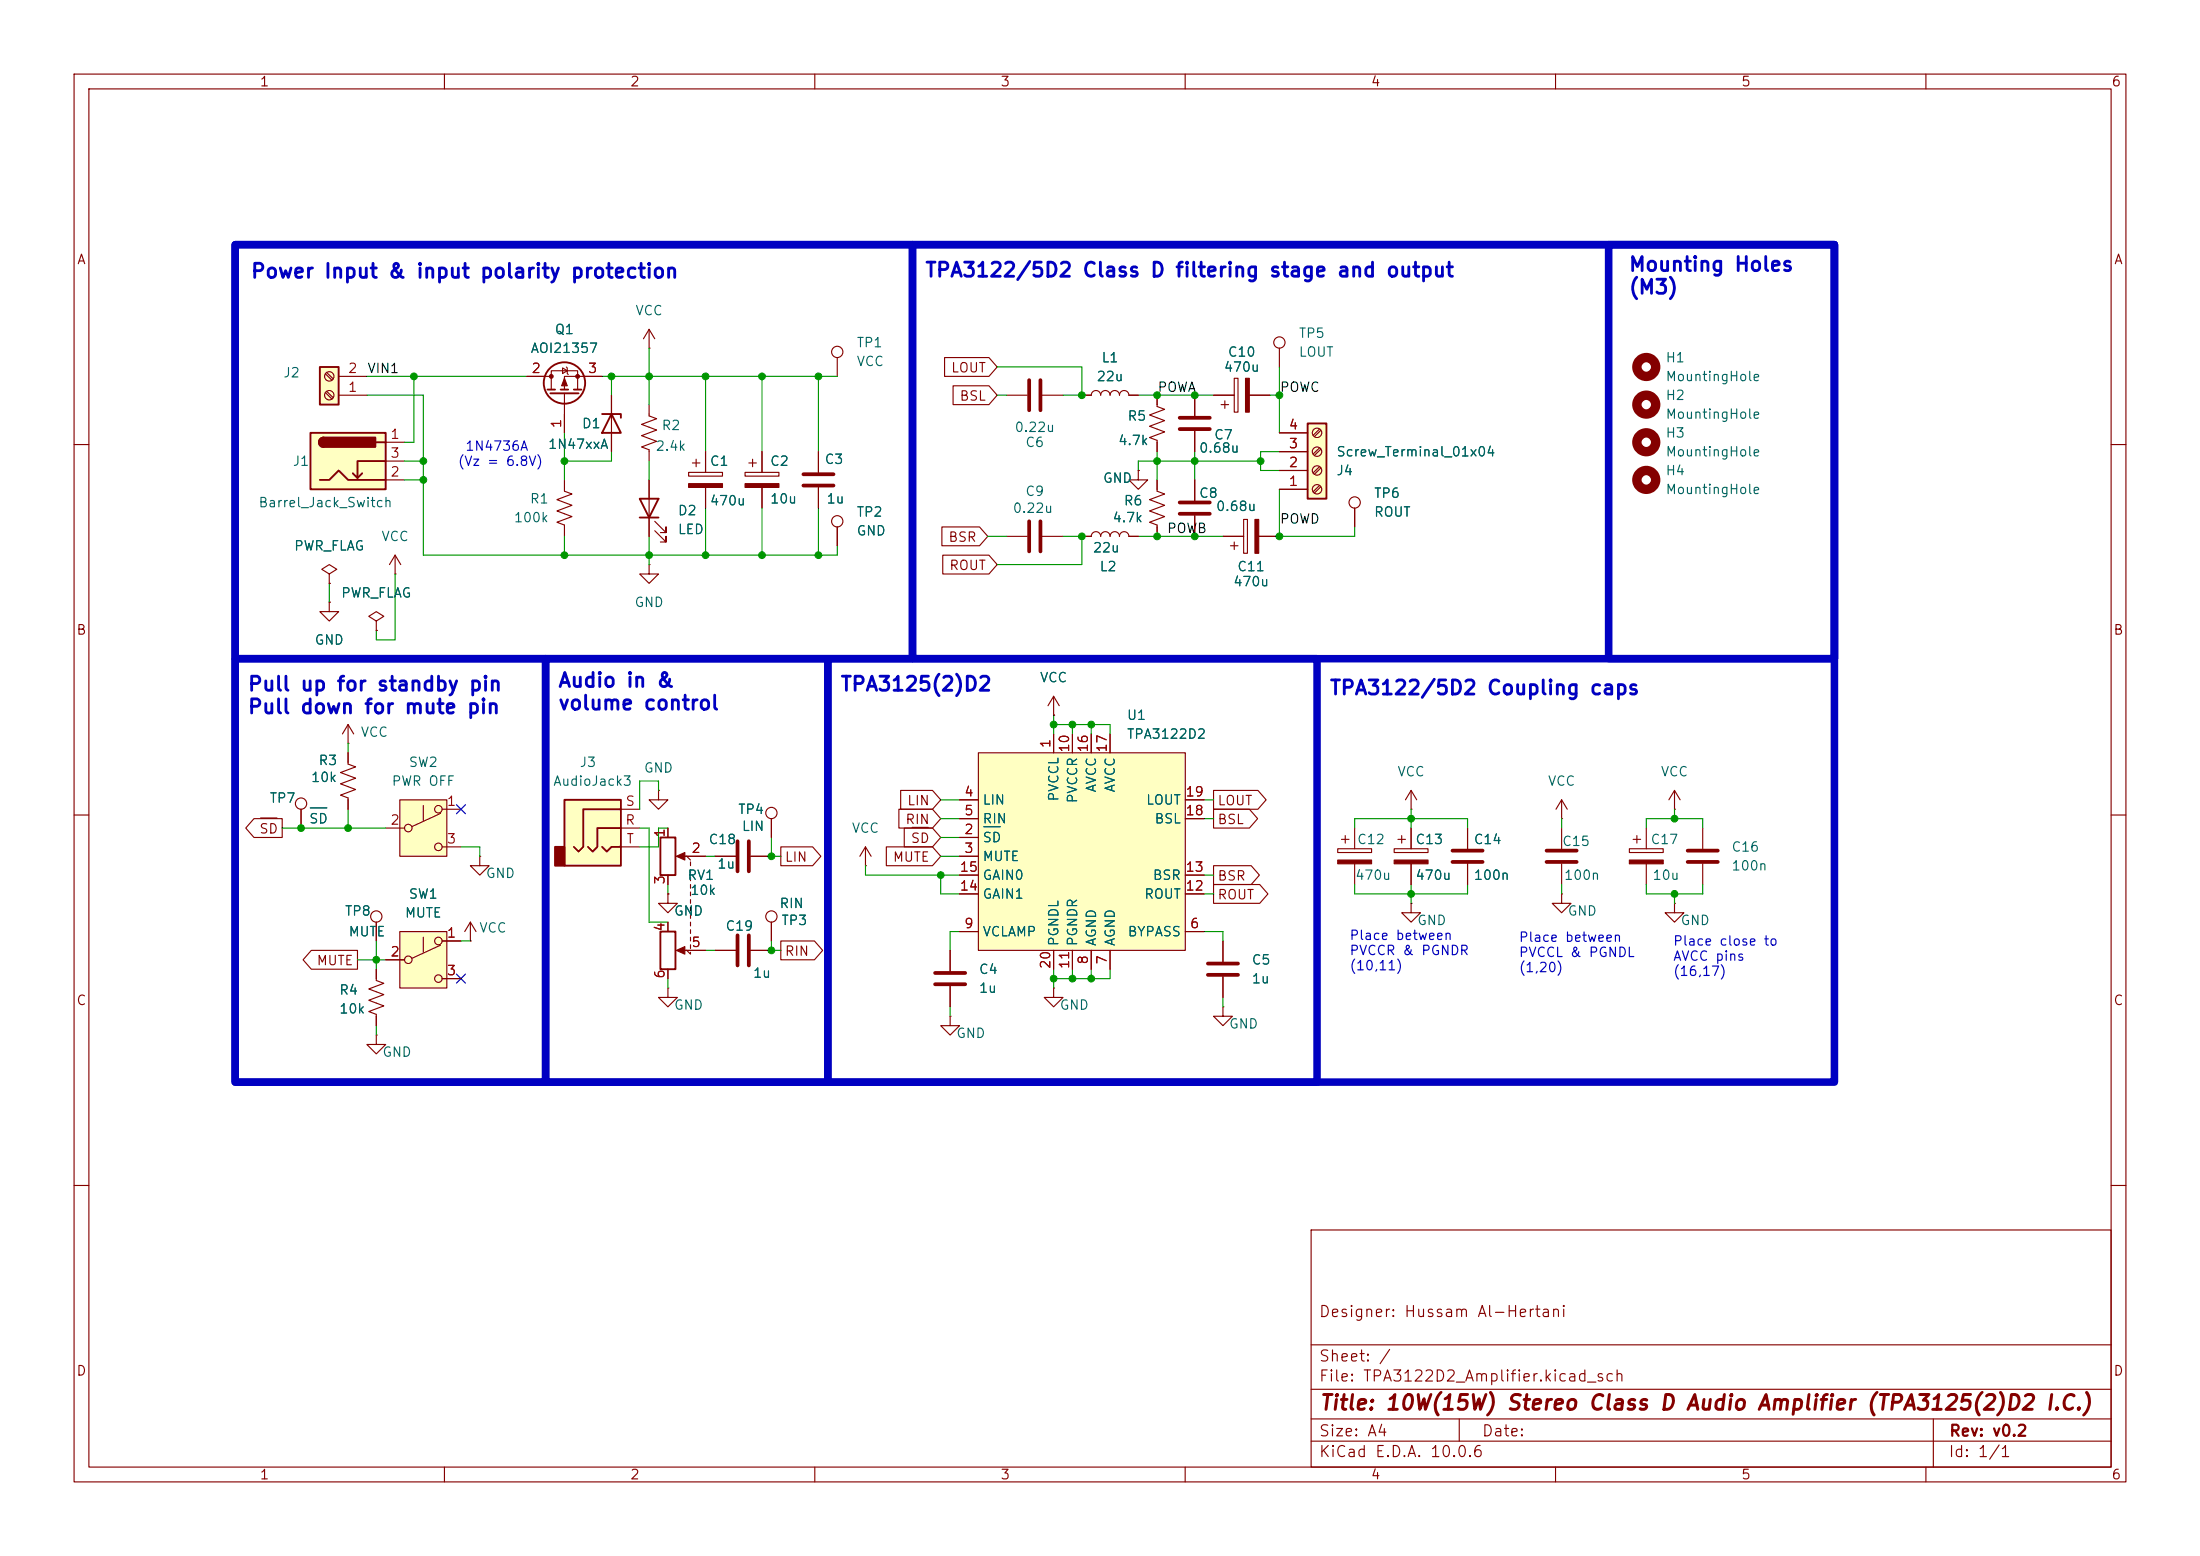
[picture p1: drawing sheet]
<svg xmlns="http://www.w3.org/2000/svg" width="297mm" height="210mm" viewBox="0 0 297 210" stroke-linecap="round" stroke-linejoin="round" font-family="sans-serif">
<g fill="none" stroke="#840000" stroke-width=".15">
<path d="M10 10h277v190h-277zM12 12h273v186h-273zM60 10v2M110 10v2M160 10v2M210 10v2M260 10v2M87.6 54.6v1.5l1 .4-2 .8 2 .7-2 .8 2 .8-2 .7 1 .4v1.5M113 48.3v2.5M10 60h2M93 63.8h4.5v.5h-4.5zM93.5 62.5h1"/>
<path d="M94 62v1M95.2 61v2.8M95.2 65.8v2.8M100.6 63.8h4.6v.5h-4.6zM101.1 62.5h1M101.6 62v1M102.9 61v2.8M102.9 65.8v2.8M110.5 61v2.8M110.5 65.8v2.8M113 71.1v2.6M285 60h2"/>
<path d="M10 110h2M285 110h2M210.8 120.7v1.2h1.3l-1.3 1.3-1.3-1.3h1.3M210.8 120.7h.1M10 160h2M177 166h108v32h-108zM285 160h2M60 198v2M110 198v2M160 198v2M177 194.5h108M177 191.5h108"/>
<path d="M177 187.5h108M177 181.5h108M197 191.5v3M210 198v2M260 198v2M261 191.5v6.5"/>
<circle cx="113" cy="47.5" r=".76"/>
<circle cx="113" cy="70.4" r=".76"/>
</g>
<g fill="#840000" stroke="#840000" stroke-width=".15">
<path d="M93 65.3h4.5v.5h-4.5z"/>
<path d="M100.6 65.3h4.6v.5h-4.6z"/>
</g>
<path d="M108.5 64h4M108.5 65.5h4" fill="none" stroke="#840000" stroke-width=".51"/>
<path d="M43.2 49.5h2.5v5.1h-2.5z" fill="#ffffc2"/>
<path d="M43.2 49.5h2.5v5.1h-2.5z" fill="none" stroke="#840000" stroke-width=".25"/>
<g fill="none" stroke="#840000" stroke-width=".15">
<path d="M43.9 53l.9 .8M43.9 50.5l.9 .8M44.1 52.8l.9 .9M44.1 50.3l.9 .8M45.7 53.3h3.8M45.7 50.8h3.8"/>
<circle cx="44.4" cy="53.3" r=".63"/>
<circle cx="44.4" cy="50.8" r=".63"/>
</g>
<path d="M41.9 58.4h10.2v7.6h-10.2z" fill="#ffffc2"/>
<g fill="none" stroke="#840000" stroke-width=".25">
<path d="M41.9 58.4h10.2v7.6h-10.2zM43.7 59.1a.64 .64 0 0 0-.6 .6 .64 .64 0 0 0 .6 .6M50.8 59.7h1.3M73.9 52.6h1M74.3 53.1h3.8M75.7 52.6h1M77.5 52.6h1M81.3 55.9h2.5v.5M82.5 55.9l1.3 2.5h-2.5zM43.2 64.8h1.2l1.3-1.3 1.3 1.3h5.1M48.9 63.9l-.6 .6M52.1 62.2h-3.8v2.3l-.7-.6"/>
<path d="M86.4 67.3h2.5l-1.3 2.6zM86.4 69.9h2.5M89.2 113h2v5.1h-2zM89.2 125.7h2v5.1h-2z"/>
<circle cx="76.2" cy="51.7" r="2.79"/>
</g>
<g fill="#840000" stroke="#840000" stroke-width=".25">
<path d="M43.2 59.2l.5-.1v1.2a.63 .63 0 0 1-.6-.4 .63 .63 0 0 1 .1-.7z"/>
<path d="M43.7 59.1h7v1.2h-7z"/>
</g>
<g fill="none" stroke="#840000" stroke-width=".15">
<path d="M52.1 59.7h2.5M71.1 50.8h3.3M74.4 52.6v-2.6h3.6v2.6M75.9 49.7l.7 .3-.7 .4zM76.2 53.1v5.3M76.5 49.5l.1 .2v.7l.1 .1M81.3 50.8h-5.1v1.8M82.5 53.3v7.7M87.6 47h.1M87.6 44.5l-.7 1.2M87.6 44.5l.8 1.2M87.6 44.5v2.5"/>
<path d="M135.9 53.3h2.8M140.7 53.3h2.8M146 53.3h1.3a.64 .64 0 0 1 .7-.6 .64 .64 0 0 1 .6 .6 .64 .64 0 0 1 .6-.6 .64 .64 0 0 1 .7 .6 .64 .64 0 0 1 .6-.6 .64 .64 0 0 1 .6 .6 .64 .64 0 0 1 .7-.6 .64 .64 0 0 1 .6 .6h1.3M156.2 53.3v1.6l1 .3-2 .8 2 .8-2 .7 2 .8-2 .8 1 .3v1.6M44.4 77.5l1.1-.7-1.1-.6-1 .6 1 .7v1.2M44.4 78.7h.1M52.1 64.8h2.5M52.1 62.2h2.5M53.3 77.5h.1M53.3 74.9l-.7 1.3M53.3 74.9l.8 1.3M53.3 74.9v2.6"/>
<path d="M76.2 64.8v1.5l1 .4-2 .7 2 .8-2 .8 2 .7-2 .8 1 .4v1.5M87.6 76.2v1.3h1.3l-1.3 1.2-1.2-1.2h1.2M87.6 76.2h.1M87.6 64.8v7.6M88.4 71.6l1.5 1.6v-.8v.8h-.7M88.4 70.4l1.5 1.5v-.8v.8h-.7M135.9 72.4h2.8M140.7 72.4h2.8M146 72.4h1.3a.64 .64 0 0 1 .7-.6 .64 .64 0 0 1 .6 .6 .64 .64 0 0 1 .6-.6 .64 .64 0 0 1 .7 .6 .64 .64 0 0 1 .6-.6 .64 .64 0 0 1 .6 .6 .64 .64 0 0 1 .7-.6 .64 .64 0 0 1 .6 .6h1.3M153.7 63.5v1.3h1.2l-1.2 1.2-1.3-1.2h1.3M153.7 63.5h.1M156.2 64.8v1.5l1 .4-2 .7 2 .8-2 .8 2 .7-2 .8 1 .4v1.5"/>
<path d="M44.4 81.3v1.3h1.3l-1.3 1.2-1.2-1.2h1.2M44.4 81.3h.1M50.8 83.8l1-.6-1-.6-1 .6 1 .6v1.3M50.8 85.1h.1M142.2 96.5h.1M142.2 94l-.7 1.3M142.2 94l.8 1.3M142.2 94v2.5M40.6 109.2v2.6M88.9 106.7v1.3h1.3l-1.3 1.2-1.3-1.2h1.3M88.9 106.7h.1M90.2 111.8v1.2"/>
<path d="M90.2 118.1v1.3M91.7 115.6h3.5M92.7 115.6l.5 .5M93.2 116.3v.5M93.2 117.3v.6M93.2 118.4v.5M93.2 119.4v.5M96.5 115.6h2.8M101.3 115.6h2.8M104.1 110.5v2.5M116.8 116.8h.1M116.8 114.3l-.7 1.3"/>
<path d="M116.8 114.3l.8 1.3M116.8 114.3v2.5M180.6 114.6h4.6v.5h-4.6zM181.1 113.3h1M181.6 112.8v1M182.9 111.8v2.8M182.9 116.6v2.8M188.2 114.6h4.6v.5h-4.6zM188.7 113.3h1M189.2 112.8v1M190.5 111.8v2.8M190.5 116.6v2.8"/>
<path d="M198.1 111.8v2.8M198.1 116.6v2.8M210.8 111.8v2.8M210.8 116.6v2.8M220 114.6h4.5v.5h-4.5zM220.5 113.3h1M221 112.8v1M222.2 111.8v2.8M222.2 116.6v2.8M229.9 111.8v2.8M229.9 116.6v2.8M63.5 127h.1"/>
<path d="M63.5 124.5l-.8 1.2M63.5 124.5l.8 1.2M63.5 124.5v2.5M90.2 133.4v1.2h1.2l-1.2 1.3-1.3-1.3h1.3M90.2 133.4h.1M90.2 120.7v1.2h1.2l-1.2 1.3-1.3-1.3h1.3M90.2 120.7h.1M90.2 124.5v1.2M90.2 130.8v1.3M91.7 128.3h3.5M92.7 128.3l.5 .5v-.3M93.2 120.4v.5"/>
<path d="M93.2 121.4v.5M93.2 122.4v.5M93.2 123.4v.6M93.2 124.5v.5M93.2 125.5v.5M93.2 126.5v.5M93.2 127.5v.5M96.5 128.3h2.8M101.3 128.3h2.8M104.1 124.5v2.5M128.3 137.2v1.2h1.2l-1.2 1.3-1.3-1.3h1.3M128.3 137.2h.1"/>
<path d="M128.3 128.3v2.8M128.3 133.1v2.8M142.2 133.4v1.2h1.3l-1.3 1.3-1.2-1.3h1.2M142.2 133.4h.1M165.1 135.9v1.3h1.3l-1.3 1.2-1.3-1.2h1.3M165.1 135.9h.1M190.5 121.9v1.3h1.3l-1.3 1.3-1.3-1.3h1.3M190.5 121.9h.1M226.1 121.9v1.3h1.2l-1.2 1.3-1.3-1.3h1.3M226.1 121.9h.1"/>
<circle cx="40.6" cy="108.5" r=".76"/>
<circle cx="104.1" cy="109.7" r=".76"/>
<circle cx="104.1" cy="123.7" r=".76"/>
</g>
<g fill="#840000" stroke="#840000" stroke-width=".15">
<path d="M76.2 51.1l.4 1h-.8z"/>
<path d="M220 116.1h4.5v.5h-4.5z"/>
<path d="M188.2 116.1h4.6v.5h-4.6z"/>
<path d="M180.6 116.1h4.6v.5h-4.6z"/>
<path d="M91.3 115.6l1.2-.5v1z"/>
<path d="M91.3 128.3l1.2-.5v1z"/>
<circle cx="74.4" cy="50.8" r=".25"/>
<circle cx="78" cy="50.8" r=".25"/>
</g>
<g fill="none" stroke="#840000" stroke-width=".51">
<path d="M138.9 51.3v4.1M140.5 51.3v4.1M138.9 70.4v4M140.5 70.4v4M99.6 113.5v4.1M101.1 113.5v4.1M196.1 114.8h4.1M196.1 116.3h4.1M208.8 114.8h4.1M208.8 116.3h4.1M227.8 114.8h4.1M227.8 116.3h4.1"/>
<path d="M99.6 126.2v4.1M101.1 126.2v4.1M126.2 131.3h4.1M126.2 132.8h4.1"/>
</g>
<path d="M41.9 109h2.2" fill="none" stroke="#006464" stroke-width=".15"/>
<path d="M54 108h6.3v7.6h-6.3z" fill="#ffffc2"/>
<g fill="none" stroke="#840000" stroke-width=".15">
<path d="M52.1 111.8h2.5M54 108h6.3v7.6h-6.3zM57.1 108.7v2M59.5 109.8l-3.9 1.8M59.7 109.2h2.5M59.7 114.3h2.5"/>
<circle cx="55.1" cy="111.8" r=".51"/>
<circle cx="59.2" cy="109.2" r=".51"/>
<circle cx="59.2" cy="114.3" r=".51"/>
</g>
<path d="M76.2 108h7.6v8.8h-7.6z" fill="#ffffc2"/>
<path d="M74.9 114.3h1.3v2.5h-1.3z" fill="#840000" stroke="#840000" stroke-width=".25"/>
<path d="M76.2 108h7.6v8.8h-7.6zM81.3 114.3l.6 .6 .6-.6h1.3M83.8 111.8h-3.2v2.5l-.6 .6-.6-.6M83.8 109.2h-5.1v5.1l-.6 .6-.6-.6" fill="none" stroke="#840000" stroke-width=".25"/>
<g fill="none" stroke="#840000" stroke-width=".15">
<path d="M83.8 111.8h2.6M83.8 109.2h2.6M83.8 114.3h2.6M50.8 130.8v1.5l1 .4-2 .8 2 .7-2 .8 2 .8-2 .7 1 .4v1.5M50.8 124.5v2.5"/>
<circle cx="50.8" cy="123.7" r=".76"/>
</g>
<path d="M54 125.7h6.3v7.7h-6.3z" fill="#ffffc2"/>
<g fill="none" stroke="#840000" stroke-width=".15">
<path d="M161.3 53.3v2.8M161.3 58.2v2.8M163.8 53.3h2.8M164.8 54.6h1.1M165.4 54.1v1M166.6 51.1h.5v4.5h-.5zM168.7 53.3h2.7M172.7 47v2.5M165.1 72.4h2.8M166.1 73.7h1M166.6 73.2v1M167.9 70.1h.5v4.6h-.5z"/>
<path d="M169.9 72.4h2.8M47 97.8v2.5M47 97.8l-.8 1.3M47 97.8l.8 1.3M47 101.6v1.5l1 .4-2 .8 2 .7-2 .8 2 .8-2 .7 1 .4v1.5M47 100.3h.1M64.8 115.6v1.2h1.2l-1.2 1.3-1.3-1.3h1.3M64.8 115.6h.1M50.8 139.7v1.3h1.3l-1.3 1.2-1.3-1.2h1.3M50.8 139.7h.1M52.1 129.5h2.5M54 125.7h6.3v7.7h-6.3z"/>
<path d="M57.1 126.5v2M59.5 127.6l-3.9 1.7M59.7 127h2.5M59.7 132.1h2.5M165.1 127v2.8M165.1 131.8v2.8"/>
<circle cx="172.7" cy="46.2" r=".76"/>
<circle cx="55.1" cy="129.5" r=".51"/>
<circle cx="59.2" cy="127" r=".51"/>
<circle cx="59.2" cy="132.1" r=".51"/>
</g>
<g fill="none" stroke="#840000" stroke-width="1.3">
<circle cx="222.2" cy="49.5" r="1.27"/>
<circle cx="222.2" cy="59.7" r="1.27"/>
<circle cx="222.2" cy="64.8" r="1.27"/>
</g>
<g fill="#840000" stroke="#840000" stroke-width=".15">
<path d="M168.1 51.1h.6v4.5h-.6z"/>
<path d="M169.4 70.1h.5v4.6h-.5z"/>
</g>
<path d="M159.3 56.4h4M159.3 57.9h4M163.1 130h4M163.1 131.6h4" fill="none" stroke="#840000" stroke-width=".51"/>
<path d="M132.1 101.6h27.9v26.7h-27.9z" fill="#ffffc2"/>
<g fill="none" stroke="#840000" stroke-width=".15">
<path d="M142.2 99.1v2.5M144.8 99.1v2.5M147.3 99.1v2.5M149.9 99.1v2.5M129.5 113h2.6M129.5 115.6h2.6M129.5 108h2.6M129.5 110.5h2.6M129.5 118.1h2.6M132.1 101.6h27.9v26.7h-27.9zM160 108h2.6M160 110.5h2.6"/>
<path d="M160 118.1h2.6M226.1 109.2h.1M226.1 106.7l-.8 1.3M226.1 106.7l.7 1.3M226.1 106.7v2.5M129.5 125.7h2.6M129.5 120.7h2.6M142.2 128.3v2.5M144.8 128.3v2.5M147.3 128.3v2.5M149.9 128.3v2.5M160 125.7h2.6"/>
<path d="M160 120.7h2.6"/>
</g>
<path d="M132.8 111.6h2.2" fill="none" stroke="#006464" stroke-width=".15"/>
<path d="M176.5 57.2h2.6v10.1h-2.6z" fill="#ffffc2"/>
<path d="M176.5 57.2h2.6v10.1h-2.6z" fill="none" stroke="#840000" stroke-width=".25"/>
<g fill="none" stroke="#840000" stroke-width=".15">
<path d="M71.1 50.8h2.6M76.2 55.9v2.5M78.7 50.8h2.6M82.5 53.3v2.6M82.5 58.4v2.6M127.5 48.3h6l1.1 1.2-1.1 1.3h-6zM128.7 52.1h4.8l1.1 1.2-1.1 1.3h-4.8zM146 53.3h1.3M152.4 53.3h1.3M156.2 53.3v1.3M156.2 59.7v1.3M161.3 53.3v2.8"/>
<path d="M161.3 58.2v2.8M163.8 53.3h2.8M168.7 53.3h2.7M172.7 58.4h3.8M178.1 57.9l-.8 .9M178.3 58.1l-.9 .8M44.4 78.7h.1M87.6 64.8v2.5M87.6 69.9v2.5M95.2 61v2.8M95.2 65.8v2.8M102.9 61v2.8"/>
<path d="M102.9 65.8v2.8M110.5 61v2.8M110.5 65.8v2.8M113 71.1v2.6M127.2 71.1h5l1.1 1.3-1.1 1.3h-5zM127.3 74.9h6.2l1.1 1.3-1.1 1.3h-6.2zM146 72.4h1.3M152.4 72.4h1.3M153.7 63.5h.1M156.2 64.8v1.2M156.2 71.1v1.3M161.3 64.8v2.8"/>
<path d="M161.3 69.6v2.8M165.1 72.4h2.8M169.9 72.4h2.8M172.7 66h3.8M172.7 63.5h3.8M172.7 61h3.8M178.1 65.5l-.8 .9M178.1 63l-.8 .8M178.1 60.5l-.8 .8M178.3 65.7l-.9 .8M178.3 63.2l-.9 .8M178.3 60.6l-.9 .9"/>
<path d="M182.9 68.6v2.5M44.4 81.3h.1M50.8 85.1h.1M142.2 96.5h.1M142.2 99.1v2.5M144.8 99.1v2.5M147.3 99.1v2.5M149.9 99.1v2.5M34.3 110.5h3.8v2.5h-3.8l-1.1-1.2zM35.2 110.4h2.2M40.6 109.2v2.6M47 101.6v1.3"/>
<path d="M47 108v1.2M90.2 111.8v1.2M90.2 118.1v1.3M92.7 115.6h2.5M96.5 115.6h2.8M101.3 115.6h2.8M104.1 110.5v2.5M105.4 114.3h4.3l1.1 1.3-1.1 1.2h-4.3zM119.7 114.3h6.2l1.1 1.3-1.1 1.2h-6.2zM121.3 109.2h4.6l1.1 1.3-1.1 1.3h-4.6zM121.6 106.7h4.3l1.1 1.3-1.1 1.2h-4.3zM122.1 111.8h3.8l1.1 1.2-1.1 1.3h-3.8z"/>
<path d="M123.1 111.7h2.2M129.5 113h2.6M129.5 115.6h2.6M129.5 108h2.6M129.5 110.5h2.6M129.5 118.1h2.6M160 108h2.6M160 110.5h2.6M160 118.1h2.6M163.8 109.2h4.9l1.1 1.3-1.1 1.3h-4.9zM163.8 119.4h6.3l1.1 1.3-1.1 1.2h-6.3zM163.8 116.8h5.1l1.1 1.3-1.1 1.3h-5.1z"/>
<path d="M163.8 106.7h6l1.1 1.3-1.1 1.2h-6zM190.5 109.2h.1M190.5 106.7l-.8 1.3M190.5 106.7l.8 1.3M190.5 106.7v2.5M190.5 111.8v2.8M190.5 116.6v2.8M198.1 111.8v2.8M198.1 116.6v2.8M210.8 110.5h.1M210.8 108l-.7 1.2M210.8 108l.8 1.2"/>
<path d="M210.8 108v2.5M42 128.3h6.3v2.5h-6.3l-1.1-1.3zM50.8 124.5v2.5M50.8 130.8v1.3M50.8 137.2v1.2M52.1 129.5h2.5M59.7 127h2.5M59.7 132.1h2.5M90.2 120.7h.1M90.2 124.5v1.2M90.2 130.8v1.3M92.7 128.3h2.5"/>
<path d="M96.5 128.3h2.8M101.3 128.3h2.8M104.1 124.5v2.5M105.4 127h4.5l1.2 1.3-1.2 1.2h-4.5zM128.3 128.3v2.8M128.3 133.1v2.8M129.5 125.7h2.6M129.5 120.7h2.6M142.2 128.3v2.5M144.8 128.3v2.5M147.3 128.3v2.5M149.9 128.3v2.5"/>
<path d="M160 125.7h2.6M160 120.7h2.6M165.1 127v2.8M165.1 131.8v2.8"/>
<circle cx="177.8" cy="58.4" r=".63"/>
<circle cx="177.8" cy="61" r=".63"/>
<circle cx="177.8" cy="66" r=".63"/>
<circle cx="177.8" cy="63.5" r=".63"/>
<circle cx="182.9" cy="67.8" r=".76"/>
</g>
<circle cx="222.2" cy="54.6" r="1.27" fill="none" stroke="#840000" stroke-width="1.3"/>
<path d="M159.3 67.8h4M159.3 69.3h4" fill="none" stroke="#840000" stroke-width=".51"/>
<g fill="none" stroke="#009600" stroke-width=".15">
<path d="M49.5 53.3h7.6v21.6h55.9v-1.2M49.5 50.8h21.6M55.9 50.8v8.9h-1.3M76.2 58.4v6.4M81.3 50.8h31.7M82.5 50.8v2.5M87.6 47v7.6M95.2 50.8v10.2M102.9 50.8v10.2M110.5 50.8v10.2M134.6 53.3h1.3M134.6 49.5h11.4v3.8h-2.5"/>
<path d="M153.7 53.3h10.1M171.4 53.3h1.3M172.7 49.5v8.9M44.4 78.7v2.6M53.3 77.5v8.9h-2.5v-1.3M54.6 62.2h2.5M54.6 64.8h2.5M76.2 72.4v2.5M82.5 61v1.2h-6.3M87.6 62.2v2.6M87.6 72.4v3.8M95.2 68.6v6.3"/>
<path d="M102.9 68.6v6.3M110.5 68.6v6.3M133.3 72.4h2.6M143.5 72.4h2.5v3.8h-11.4M153.7 72.4h11.4M156.2 61v3.8M161.3 61v3.8M170.2 62.2h-16.5v1.3M172.7 66v6.4h10.2v-1.3M172.7 61h-2.5v2.5h2.5M142.2 96.5v2.6M142.2 97.8h7.7v1.3"/>
<path d="M144.8 97.8v1.3M147.3 97.8v1.3M38.1 111.8h14M47 100.3v1.3M47 109.2v2.6M62.2 114.3h2.6v1.3M86.4 111.8h1.2v12.7h2.6M88.9 106.7v-1.3h-2.5v3.8M90.2 111.8h-1.3v2.5h-2.5M90.2 119.4v1.3M95.2 115.6h1.3M104.1 113v2.6h1.3"/>
<path d="M116.8 116.8v1.3h12.7M127 110.5h2.5M127 108h2.5M127 115.6h2.5M127 118.1v2.6h2.5M127 113h2.5M162.6 118.1h1.2M162.6 110.5h1.2M162.6 108h1.2M182.9 111.8v-1.3h15.2v1.3M182.9 119.4v1.3h15.2v-1.3M190.5 109.2v2.6"/>
<path d="M190.5 119.4v2.5M210.8 110.5v1.3M210.8 119.4v1.3M222.2 111.8v-1.3h7.7v1.3M222.2 119.4v1.3h7.7v-1.3M226.1 109.2v1.3M48.3 129.5h3.8M50.8 127v3.8M50.8 138.4v1.3M62.2 127h1.3M90.2 132.1v1.3M95.2 128.3h1.3"/>
<path d="M104.1 127v1.3h1.3M128.3 135.9v1.3M129.5 125.7h-1.2v2.6M142.2 130.8v2.6M144.8 130.8v1.3M147.3 130.8v1.3M149.9 130.8v1.3h-7.7M162.6 120.7h1.2M162.6 125.7h2.5v1.3M165.1 134.6v1.3M226.1 120.7v1.2"/>
</g>
<path d="M61.6 108.6l1.2 1.2M62.8 108.6l-1.2 1.2M61.6 131.5l1.2 1.2M62.8 131.5l-1.2 1.2" fill="none" stroke="#000084" stroke-width=".15"/>
<path d="M31.7 33h215.9v113.1h-215.9zM31.7 33h91.5v55.9h-91.5zM123.2 33h124.4v55.9h-124.4zM217.2 33h30.4v55.9h-30.4zM31.7 88.9h42v57.2h-42zM73.7 88.9h38.1v57.2h-38.1zM111.8 88.9h66v57.2h-66z" fill="none" stroke="#0000c2" stroke-width="1"/>
<path d="M41.9 109h2.2M132.8 111.6h2.2" fill="none" stroke="#006464" stroke-width=".15"/>
<g fill="#009600" stroke="#009600" stroke-width=".14">
<circle cx="161.3" cy="62.2" r=".46"/>
<circle cx="170.2" cy="62.2" r=".46"/>
<circle cx="172.7" cy="53.3" r=".46"/>
<circle cx="172.7" cy="72.4" r=".46"/>
<circle cx="142.2" cy="132.1" r=".46"/>
<circle cx="147.3" cy="132.1" r=".46"/>
<circle cx="144.8" cy="132.1" r=".46"/>
<circle cx="147.3" cy="97.8" r=".46"/>
<circle cx="142.2" cy="97.8" r=".46"/>
<circle cx="156.2" cy="72.4" r=".46"/>
<circle cx="144.8" cy="97.8" r=".46"/>
<circle cx="146" cy="53.3" r=".46"/>
<circle cx="161.3" cy="53.3" r=".46"/>
<circle cx="156.2" cy="53.3" r=".46"/>
<circle cx="161.3" cy="72.4" r=".46"/>
<circle cx="156.2" cy="62.2" r=".46"/>
<circle cx="146" cy="72.4" r=".46"/>
<circle cx="190.5" cy="120.7" r=".46"/>
<circle cx="190.5" cy="110.5" r=".46"/>
<circle cx="226.1" cy="120.7" r=".46"/>
<circle cx="226.1" cy="110.5" r=".46"/>
<circle cx="110.5" cy="74.9" r=".46"/>
<circle cx="57.1" cy="62.2" r=".46"/>
<circle cx="57.1" cy="64.8" r=".46"/>
<circle cx="76.2" cy="74.9" r=".46"/>
<circle cx="87.6" cy="50.8" r=".46"/>
<circle cx="95.2" cy="50.8" r=".46"/>
<circle cx="102.9" cy="74.9" r=".46"/>
<circle cx="76.2" cy="62.2" r=".46"/>
<circle cx="82.5" cy="50.8" r=".46"/>
<circle cx="102.9" cy="50.8" r=".46"/>
<circle cx="110.5" cy="50.8" r=".46"/>
<circle cx="87.6" cy="74.9" r=".46"/>
<circle cx="95.2" cy="74.9" r=".46"/>
<circle cx="47" cy="111.8" r=".46"/>
<circle cx="50.8" cy="129.5" r=".46"/>
<circle cx="40.6" cy="111.8" r=".46"/>
<circle cx="104.1" cy="115.6" r=".46"/>
<circle cx="104.1" cy="128.3" r=".46"/>
<circle cx="127" cy="118.1" r=".46"/>
<circle cx="55.9" cy="50.8" r=".46"/>
</g>
<text font-size="2" fill="#840000" x="178" y="190.8">Title: 10W(15W) Stereo Class D Audio Amplifier (TPA3125(2)D2 I.C.)</text>
<g font-size="1.9" fill="#0000c2">
<text x="33.7" y="38">Power Input &amp; input polarity protection</text>
<text x="124.8" y="37.9">TPA3122/5D2 Class D filtering stage and output</text>
<text x="219.8" y="37.1">Mounting Holes</text>
<text x="219.8" y="40.2">(M3)</text>
<text x="33.3" y="93.7">Pull up for standby pin</text>
<text x="75.2" y="93.2">Audio in &amp;</text>
<text x="113.3" y="93.7">TPA3125(2)D2</text>
<text x="179.4" y="94.2">TPA3122/5D2 Coupling caps</text>
<text x="33.3" y="96.8">Pull down for mute pin</text>
<text x="75.2" y="96.3">volume control</text>
</g>
<g font-size="1.5" fill="#840000">
<text x="178" y="178.1">Designer: Hussam Al-Hertani</text>
<text x="178" y="184.1">Sheet: /</text>
<text x="178" y="186.8">File: TPA3122D2_Amplifier.kicad_sch</text>
<text x="178" y="197">KiCad E.D.A. 10.0.6</text>
<text x="178" y="194.2">Size: A4</text>
<text x="200" y="194.2">Date:</text>
<text x="263" y="197">Id: 1/1</text>
<text x="263" y="194.2">Rev: v0.2</text>
</g>
<g font-size="1.3" fill="#840000">
<text x="35" y="12">1</text>
<text x="85" y="12">2</text>
<text x="135" y="12">3</text>
<text x="185" y="12">4</text>
<text x="235" y="12">5</text>
<text x="285" y="12">6</text>
<text x="10.3" y="36">A</text>
<text x="285.3" y="36">A</text>
<text x="128.3" y="50.6">LOUT</text>
<text x="129.5" y="54.4">BSL</text>
<text x="127.9" y="73.4">BSR</text>
<text x="128.1" y="77.3">ROUT</text>
<text x="10.2" y="86">B</text>
<text x="285.2" y="86">B</text>
<text x="34.9" y="112.8">SD</text>
<text x="122.1" y="111.5">RIN</text>
<text x="122.4" y="109">LIN</text>
<text x="164.3" y="111.5">BSL</text>
<text x="164.3" y="109">LOUT</text>
<text x="105.9" y="116.6">LIN</text>
<text x="120.4" y="116.6">MUTE</text>
<text x="122.9" y="114.1">SD</text>
<text x="164.3" y="119.2">BSR</text>
<text x="164.3" y="121.7">ROUT</text>
<text x="42.7" y="130.6">MUTE</text>
<text x="105.9" y="129.3">RIN</text>
<text x="10.2" y="136">C</text>
<text x="285.2" y="136">C</text>
<text x="10.2" y="186">D</text>
<text x="285.2" y="186">D</text>
<text x="35" y="200">1</text>
<text x="85" y="200">2</text>
<text x="135" y="200">3</text>
<text x="185" y="200">4</text>
<text x="235" y="200">5</text>
<text x="285" y="200">6</text>
</g>
<g font-size="1.3" fill="#006464">
<text x="71.5" y="48">AOI21357</text>
<text x="74.8" y="45.4">Q1</text>
<text x="85.7" y="42.9">VCC</text>
<text x="115.6" y="47.2">TP1</text>
<text x="175.2" y="45.9">TP5</text>
<text x="38.2" y="51.3">J2</text>
<text x="115.6" y="49.7">VCC</text>
<text x="147.9" y="51.8">22u</text>
<text x="148.6" y="49.2">L1</text>
<text x="165.1" y="50.5">470u</text>
<text x="165.7" y="48.5">C10</text>
<text x="175.2" y="48.5">LOUT</text>
<text x="224.8" y="49.2">H1</text>
<text x="224.8" y="51.8">MountingHole</text>
<text x="78.5" y="58.1">D1</text>
<text x="89.2" y="58.4">R2</text>
<text x="136.9" y="58.6">0.22u</text>
<text x="152.1" y="57.1">R5</text>
<text x="163.8" y="59.6">C7</text>
<text x="224.8" y="59.4">H3</text>
<text x="224.8" y="54.3">H2</text>
<text x="224.8" y="56.8">MountingHole</text>
<text x="39.4" y="63.2">J1</text>
<text x="73.9" y="60.9">1N47xxA</text>
<text x="88.4" y="61.2">2.4k</text>
<text x="95.7" y="63.2">C1</text>
<text x="103.9" y="63.2">C2</text>
<text x="111.2" y="62.9">C3</text>
<text x="138.3" y="60.7">C6</text>
<text x="148.8" y="65.5">GND</text>
<text x="150.9" y="60.4">4.7k</text>
<text x="161.8" y="61.4">0.68u</text>
<text x="180.3" y="64.5">J4</text>
<text x="180.3" y="61.9">Screw_Terminal_01x04</text>
<text x="224.8" y="64.5">H4</text>
<text x="224.8" y="61.9">MountingHole</text>
<text x="34.8" y="68.8">Barrel_Jack_Switch</text>
<text x="69.3" y="70.8">100k</text>
<text x="71.5" y="68.3">R1</text>
<text x="91.4" y="69.9">D2</text>
<text x="95.7" y="68.5">470u</text>
<text x="103.9" y="68.3">10u</text>
<text x="111.5" y="68.3">1u</text>
<text x="115.6" y="70.1">TP2</text>
<text x="136.6" y="69.5">0.22u</text>
<text x="138.3" y="67.3">C9</text>
<text x="150.1" y="70.8">4.7k</text>
<text x="151.6" y="68.5">R6</text>
<text x="161.8" y="67.5">C8</text>
<text x="164.1" y="69.3">0.68u</text>
<text x="185.4" y="67.5">TP6</text>
<text x="185.4" y="70.1">ROUT</text>
<text x="224.8" y="67">MountingHole</text>
<text x="39.6" y="74.6">PWR_FLAG</text>
<text x="51.4" y="73.4">VCC</text>
<text x="91.4" y="72.4">LED</text>
<text x="115.6" y="72.6">GND</text>
<text x="147.4" y="74.9">22u</text>
<text x="148.4" y="77.4">L2</text>
<text x="166.9" y="77.4">C11</text>
<text x="46" y="81">PWR_FLAG</text>
<text x="85.6" y="82.2">GND</text>
<text x="166.4" y="79.4">470u</text>
<text x="42.4" y="87.3">GND</text>
<text x="140.3" y="92.4">VCC</text>
<text x="48.6" y="99.8">VCC</text>
<text x="152" y="97.5">U1</text>
<text x="152" y="100">TPA3122D2</text>
<text x="41.9" y="105.9">10k</text>
<text x="42.9" y="103.6">R3</text>
<text x="52.8" y="106.4">PWR OFF</text>
<text x="55.1" y="103.8">SW2</text>
<text x="74.6" y="106.4">AudioJack3</text>
<text x="78.2" y="103.8">J3</text>
<text x="86.8" y="104.6">GND</text>
<text x="148.3" y="107.1" transform="rotate(-90 148.3 107.1)">AVCC</text>
<text x="150.8" y="107.1" transform="rotate(-90 150.8 107.1)">AVCC</text>
<text x="188.6" y="105.1">VCC</text>
<text x="208.9" y="106.4">VCC</text>
<text x="224.1" y="105.1">VCC</text>
<text x="36.3" y="108.7">TP7</text>
<text x="41.6" y="111.5">SD</text>
<text x="99.6" y="110.2">TP4</text>
<text x="100.1" y="112.5">LIN</text>
<text x="114.9" y="112.7">VCC</text>
<text x="132.6" y="114">SD</text>
<text x="132.6" y="108.9">LIN</text>
<text x="132.6" y="111.5">RIN</text>
<text x="143.2" y="108.3" transform="rotate(-90 143.2 108.3)">PVCCL</text>
<text x="145.7" y="108.5" transform="rotate(-90 145.7 108.5)">PVCCR</text>
<text x="154.6" y="108.9">LOUT</text>
<text x="155.8" y="111.5">BSL</text>
<text x="65.5" y="118.8">GND</text>
<text x="92.7" y="119.1">RV1</text>
<text x="95.6" y="114.2">C18</text>
<text x="96.7" y="117.5">1u</text>
<text x="132.6" y="116.5">MUTE</text>
<text x="132.6" y="119.1">GAIN0</text>
<text x="155.5" y="119.1">BSR</text>
<text x="182.9" y="119.1">470u</text>
<text x="183.1" y="114.2">C12</text>
<text x="191" y="114.2">C13</text>
<text x="191" y="119.1">470u</text>
<text x="198.9" y="114.2">C14</text>
<text x="198.9" y="119.1">100n</text>
<text x="210.8" y="114.5">C15</text>
<text x="211.1" y="119.1">100n</text>
<text x="222.7" y="114.2">C17</text>
<text x="223" y="119.1">10u</text>
<text x="233.7" y="115.3">C16</text>
<text x="233.7" y="117.8">100n</text>
<text x="46.5" y="123.9">TP8</text>
<text x="54.6" y="124.2">MUTE</text>
<text x="55.1" y="121.6">SW1</text>
<text x="90.9" y="123.9">GND</text>
<text x="93.1" y="121.1">10k</text>
<text x="97.9" y="125.9">C19</text>
<text x="105.1" y="122.9">RIN</text>
<text x="105.4" y="125.2">TP3</text>
<text x="132.6" y="121.6">GAIN1</text>
<text x="154.4" y="121.6">ROUT</text>
<text x="191.2" y="125.2">GND</text>
<text x="211.6" y="123.9">GND</text>
<text x="226.8" y="125.2">GND</text>
<text x="47" y="126.7">MUTE</text>
<text x="64.6" y="126.2">VCC</text>
<text x="132.1" y="131.8">C4</text>
<text x="132.6" y="126.7">VCLAMP</text>
<text x="143.2" y="127.8" transform="rotate(-90 143.2 127.8)">PGNDL</text>
<text x="145.7" y="127.8" transform="rotate(-90 145.7 127.8)">PGNDR</text>
<text x="148.3" y="127.8" transform="rotate(-90 148.3 127.8)">AGND</text>
<text x="150.8" y="127.8" transform="rotate(-90 150.8 127.8)">AGND</text>
<text x="152.1" y="126.7">BYPASS</text>
<text x="168.9" y="130.5">C5</text>
<text x="45.7" y="134.6">R4</text>
<text x="45.7" y="137.1">10k</text>
<text x="90.9" y="136.6">GND</text>
<text x="101.6" y="132.3">1u</text>
<text x="132.1" y="134.3">1u</text>
<text x="143" y="136.6">GND</text>
<text x="168.9" y="133">1u</text>
<text x="51.5" y="142.9">GND</text>
<text x="129" y="140.4">GND</text>
<text x="165.8" y="139.1">GND</text>
</g>
<g font-size="1.3" fill="#a90000">
<text x="46.9" y="53.2">1</text>
<text x="46.9" y="50.7">2</text>
<text x="71.7" y="50.7">2</text>
<text x="79.3" y="50.7">3</text>
<text x="52.6" y="59.6">1</text>
<text x="76.1" y="57.9" transform="rotate(-90 76.1 57.9)">1</text>
<text x="173.9" y="58.3">4</text>
<text x="52.6" y="64.6">2</text>
<text x="52.6" y="62.1">3</text>
<text x="173.9" y="65.9">1</text>
<text x="173.9" y="63.4">2</text>
<text x="173.9" y="60.8">3</text>
<text x="142.1" y="101.1" transform="rotate(-90 142.1 101.1)">1</text>
<text x="144.6" y="101.7" transform="rotate(-90 144.6 101.7)">10</text>
<text x="147.2" y="101.7" transform="rotate(-90 147.2 101.7)">16</text>
<text x="149.7" y="101.7" transform="rotate(-90 149.7 101.7)">17</text>
<text x="130.1" y="107.8">4</text>
<text x="160" y="107.8">19</text>
<text x="52.6" y="111.6">2</text>
<text x="60.2" y="109.1">1</text>
<text x="84.3" y="111.6">R</text>
<text x="84.4" y="109.1">S</text>
<text x="90" y="113.1" transform="rotate(-90 90 113.1)">1</text>
<text x="130.1" y="112.9">2</text>
<text x="130.1" y="110.4">5</text>
<text x="160" y="110.4">18</text>
<text x="60.2" y="114.2">3</text>
<text x="84.5" y="114.2">T</text>
<text x="90" y="119.5" transform="rotate(-90 90 119.5)">3</text>
<text x="93.2" y="115.4">2</text>
<text x="129.5" y="118">15</text>
<text x="130.1" y="115.4">3</text>
<text x="160" y="118">13</text>
<text x="90" y="125.8" transform="rotate(-90 90 125.8)">4</text>
<text x="129.5" y="120.5">14</text>
<text x="130.1" y="125.6">9</text>
<text x="160" y="120.5">12</text>
<text x="160.6" y="125.6">6</text>
<text x="52.6" y="129.4">2</text>
<text x="60.2" y="126.9">1</text>
<text x="60.2" y="131.9">3</text>
<text x="93.2" y="128.1">5</text>
<text x="142.1" y="130.9" transform="rotate(-90 142.1 130.9)">20</text>
<text x="144.6" y="130.9" transform="rotate(-90 144.6 130.9)">11</text>
<text x="147.2" y="130.3" transform="rotate(-90 147.2 130.3)">8</text>
<text x="149.7" y="130.3" transform="rotate(-90 149.7 130.3)">7</text>
<text x="90" y="132.2" transform="rotate(-90 90 132.2)">6</text>
</g>
<g font-size="1.3" fill="#0f0f0f">
<text x="49.5" y="50.7">VIN1</text>
<text x="156.2" y="53.2">POWA</text>
<text x="172.7" y="53.2">POWC</text>
<text x="172.7" y="71">POWD</text>
<text x="157.5" y="72.3">POWB</text>
</g>
<g font-size="1.3" fill="#0000c2">
<text x="61.7" y="63.2">(Vz = 6.8V)</text>
<text x="62.7" y="61.2">1N4736A</text>
<text x="182.1" y="127.2">Place between</text>
<text x="182.1" y="129.2">PVCCR &amp; PGNDR</text>
<text x="182.1" y="131.3">(10,11)</text>
<text x="205" y="127.4">Place between</text>
<text x="205" y="129.5">PVCCL &amp; PGNDL</text>
<text x="205" y="131.5">(1,20)</text>
<text x="225.8" y="127.9">Place close to</text>
<text x="225.8" y="130">AVCC pins</text>
<text x="225.8" y="132">(16,17)</text>
</g>
</svg>
